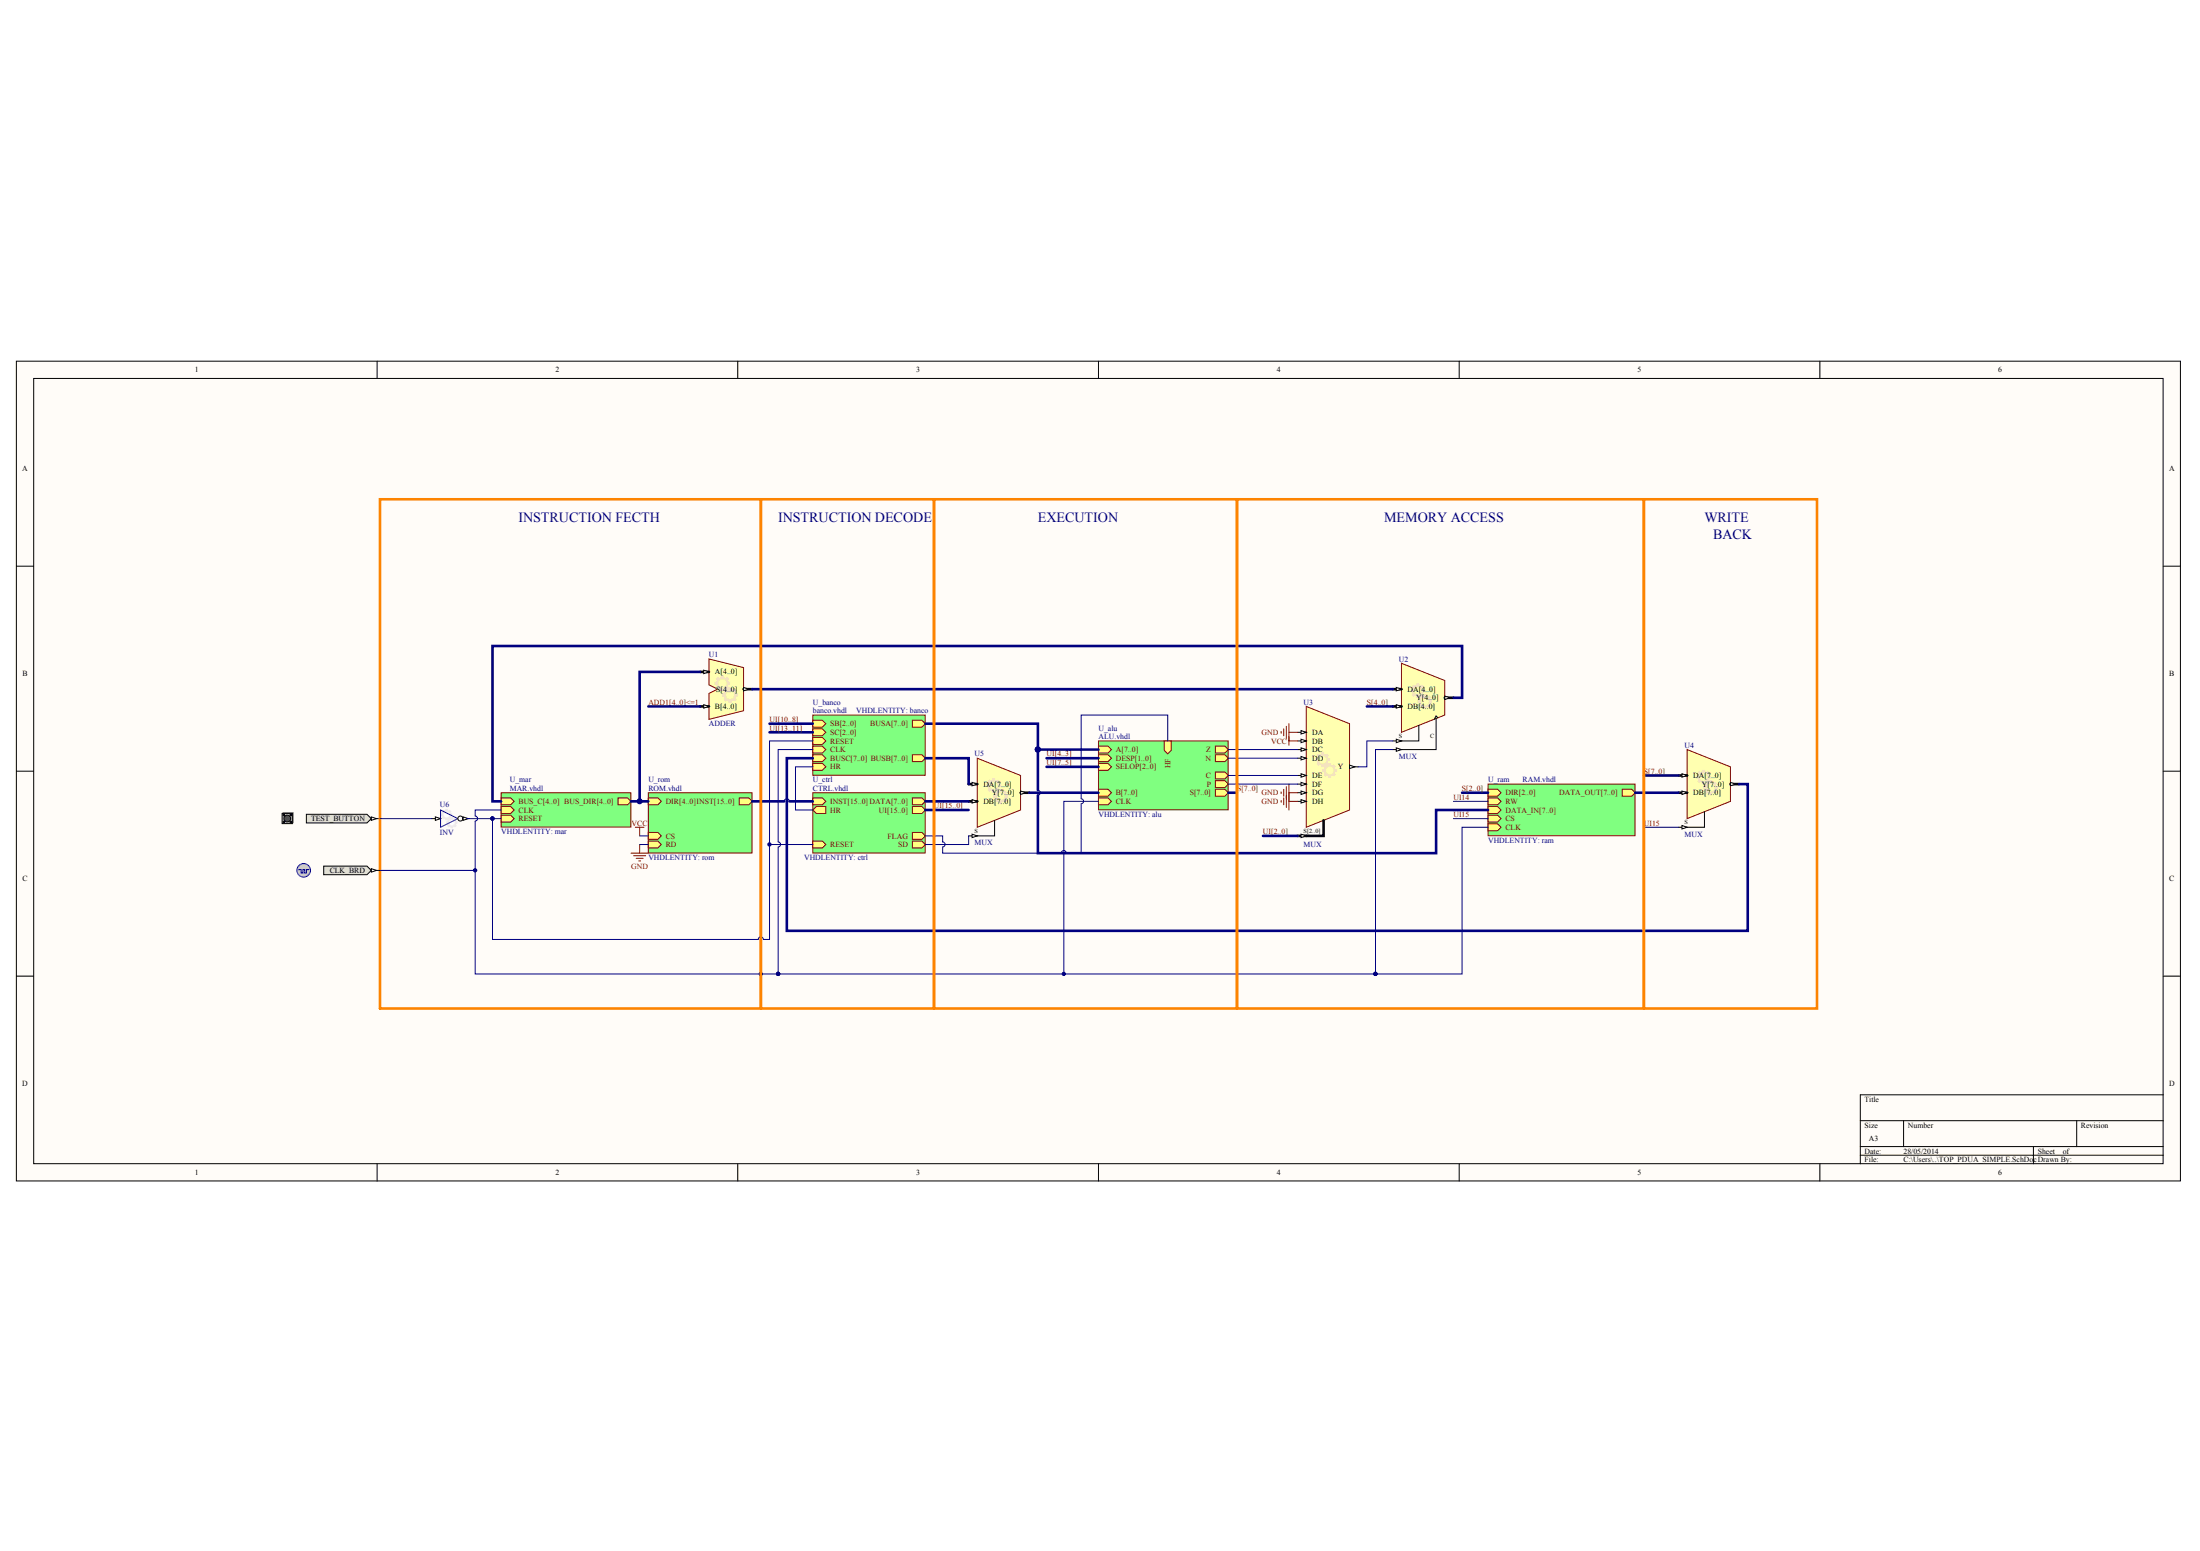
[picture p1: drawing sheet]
<svg xmlns="http://www.w3.org/2000/svg" width="287mm" height="202mm" viewBox="0 0 287 202" stroke-linecap="round" stroke-linejoin="round" font-family="sans-serif">
<g fill="#fffcf8" stroke="#000" stroke-width=".13">
<path d="M2.1 47.1h282.2v106.8h-282.2z"/>
<path d="M4.4 49.3h277.6v102.4h-277.6z"/>
</g>
<g fill="none" stroke="#000" stroke-width=".13">
<path d="M49.2 47.1v2.2M96.2 47.1v2.2M143.2 47.1v2.2M190.2 47.1v2.2M237.3 47.1v2.2M2.1 73.8h2.3M282 73.8h2.3M2.1 100.5h2.3M282 100.5h2.3M2.1 127.2h2.3M282 127.2h2.3M49.2 151.7v2.2"/>
<path d="M96.2 151.7v2.2M143.2 151.7v2.2M190.2 151.7v2.2M237.3 151.7v2.2M242.5 146.1h39.5M242.5 149.4h39.5M242.5 150.6h39.5M248.2 146.1v3.3M265.1 149.4v2.3M270.7 146.1v3.3M282 142.7h-39.5v9"/>
</g>
<path d="M84.5 103.3h13.5v7.9h-13.5z" fill="#80ff80" stroke="#800000" stroke-width=".13"/>
<g fill="#ffff80" stroke="#800000" stroke-width=".13">
<path d="M84.5 108.5h1.3l.4 .4-.4 .5h-1.3z" fill-rule="evenodd"/>
<path d="M84.5 104h1.3l.4 .4-.4 .5h-1.3z" fill-rule="evenodd"/>
<path d="M84.5 109.6h1.3l.4 .5-.4 .4h-1.3z" fill-rule="evenodd"/>
<path d="M96.4 104h1.2l.5 .4-.5 .5h-1.2z" fill-rule="evenodd"/>
</g>
<path d="M65.3 103.3h16.9v4.5h-16.9z" fill="#80ff80" stroke="#800000" stroke-width=".13"/>
<g fill="#ffff80" stroke="#800000" stroke-width=".13">
<path d="M65.3 104h1.3l.4 .4-.4 .5h-1.3z" fill-rule="evenodd"/>
<path d="M80.6 104h1.2l.5 .4-.5 .5h-1.2z" fill-rule="evenodd"/>
<path d="M65.3 105.1h1.3l.4 .5-.4 .4h-1.3z" fill-rule="evenodd"/>
<path d="M65.3 106.2h1.3l.4 .5-.4 .4h-1.3z" fill-rule="evenodd"/>
</g>
<path d="M92.4 85.9l4.5 1.1v5.6l-4.5 1.2v-3.4l1.1-.6-1.1-.5z" fill-rule="evenodd" fill="#ffffb0" stroke="#800000" stroke-width=".13"/>
<g fill="#ebeabb" stroke="#ebeabb" stroke-width=".13">
<path d="M93.4 88.5l.1-.1a.18 .18 0 0 1 .1-.1 .18 .18 0 0 1 .2 .1l.2-.1v-.2h.3a.25 .25 0 0 0 .2 .3 .25 .25 0 0 0 .3-.1l.1 .1a.16 .16 0 0 1 .1 .1 .16 .16 0 0 1-.2 .2l.1 .2h.3v.3a.25 .25 0 0 0-.3 .1 .25 .25 0 0 0 .1 .3l-.1 .1a.19 .19 0 0 1-.2 .1 .19 .19 0 0 1-.2-.1l-.1 .1-.1 .2h-.3a.27 .27 0 0 0-.1-.3 .27 .27 0 0 0-.3 .1h-.1a.19 .19 0 0 1-.1-.2 .19 .19 0 0 1 .1-.2l-.1-.2h-.2v-.3a.24 .24 0 0 0 .3-.1 .24 .24 0 0 0-.1-.3z" fill-rule="evenodd"/>
<path d="M94.4 90l.1-.1a.19 .19 0 0 1 .1-.1 .19 .19 0 0 1 .2 .1l.2-.1v-.2h.3a.27 .27 0 0 0 .2 .3 .27 .27 0 0 0 .3-.1l.1 .1a.19 .19 0 0 1 .1 .1 .19 .19 0 0 1-.2 .2l.1 .2h.3v.3a.24 .24 0 0 0-.3 .2 .24 .24 0 0 0 .1 .3h-.1a.18 .18 0 0 1-.2 .1 .18 .18 0 0 1-.2-.1l-.1 .1-.1 .3h-.3a.25 .25 0 0 0-.1-.3 .25 .25 0 0 0-.3 .1l-.1-.1a.16 .16 0 0 1-.1-.2 .16 .16 0 0 1 .1-.1l-.1-.2-.2-.1v-.3a.25 .25 0 0 0 .3-.1 .25 .25 0 0 0-.1-.3z" fill-rule="evenodd"/>
</g>
<g fill="#f5f4b6" stroke="#f5f4b6" stroke-width=".13">
<circle cx="94.2" cy="89.1" r=".53"/>
<circle cx="95.2" cy="90.6" r=".53"/>
</g>
<g fill="#ffffb0" stroke="#ffffb0" stroke-width=".13">
<circle cx="94.2" cy="89.1" r=".37"/>
<circle cx="95.2" cy="90.6" r=".38"/>
</g>
<path d="M91.3 87.6h1.1" fill="none" stroke="#000" stroke-width=".34"/>
<path d="M91.7 87.3l.7 .3-.7 .2z" fill="#fffcf8" stroke="#000" stroke-width=".13"/>
<path d="M91.3 92.1h1.1" fill="none" stroke="#000" stroke-width=".34"/>
<path d="M91.7 91.8l.7 .3-.7 .2z" fill="#fffcf8" stroke="#000" stroke-width=".13"/>
<path d="M96.9 89.8h1.2" fill="none" stroke="#000" stroke-width=".34"/>
<path d="M96.9 89.6l.7 .2-.7 .2z" fill="#fffcf8" stroke="#000" stroke-width=".13"/>
<path d="M84.5 92.1h6.8" fill="none" stroke="#000080" stroke-width=".34"/>
<path d="M39.9 106.1h7.9l.6 .6-.6 .6h-7.9z" fill-rule="evenodd" fill="#d8d8d8" stroke="#000" stroke-width=".13"/>
<path d="M48.4 106.7h1.1" fill="none" stroke="#000" stroke-width=".13"/>
<path d="M48.4 106.5l.7 .2-.7 .2z" fill="#fffcf8" stroke="#000" stroke-width=".13"/>
<path d="M36.9 105.9h1.3v1.3h-1.3z" fill="#808080" stroke="#808080" stroke-width=".13"/>
<path d="M36.8 106h1.3v1.3h-1.3z" fill="#c0c0c0" stroke="#000" stroke-width=".13"/>
<circle cx="37" cy="106.2" r=".1" fill="#323543" stroke="#000" stroke-width=".13"/>
<circle cx="37.4" cy="106.7" r=".44" fill="#4d4d5c" stroke="#000" stroke-width=".13"/>
<g fill="#323543" stroke="#000" stroke-width=".13">
<circle cx="37" cy="107.1" r=".1"/>
<circle cx="37.9" cy="107.1" r=".1"/>
<circle cx="37.9" cy="106.2" r=".1"/>
</g>
<path d="M49.5 65.1h49.7v66.3h-49.7z" fill="none" stroke="#fd8300" stroke-width=".34"/>
<path d="M106 103.3h14.6v7.9h-14.6z" fill="#80ff80" stroke="#800000" stroke-width=".13"/>
<g fill="#ffff80" stroke="#800000" stroke-width=".13">
<path d="M118.9 104h1.3l.4 .4-.4 .5h-1.3z" fill-rule="evenodd"/>
<path d="M106 104h1.2l.5 .4-.5 .5h-1.2z" fill-rule="evenodd"/>
<path d="M106 109.6h1.2l.5 .5-.5 .4h-1.2z" fill-rule="evenodd"/>
<path d="M118.9 105.1h1.3l.4 .5-.4 .4h-1.3z" fill-rule="evenodd"/>
<path d="M118.9 109.6h1.3l.4 .5-.4 .4h-1.3z" fill-rule="evenodd"/>
<path d="M106 105.6l.4-.5h1.3v.9h-1.3z" fill-rule="evenodd"/>
<path d="M118.9 108.5h1.3l.4 .4-.4 .5h-1.3z" fill-rule="evenodd"/>
</g>
<path d="M106 93.2h14.6v7.8h-14.6z" fill="#80ff80" stroke="#800000" stroke-width=".13"/>
<g fill="#ffff80" stroke="#800000" stroke-width=".13">
<path d="M118.9 93.9h1.3l.4 .4-.4 .5h-1.3z" fill-rule="evenodd"/>
<path d="M118.9 98.4h1.3l.4 .4-.4 .5h-1.3z" fill-rule="evenodd"/>
<path d="M106 98.4h1.2l.5 .4-.5 .5h-1.2z" fill-rule="evenodd"/>
<path d="M106 99.5h1.2l.5 .4-.5 .5h-1.2z" fill-rule="evenodd"/>
<path d="M106 93.9h1.2l.5 .4-.5 .5h-1.2z" fill-rule="evenodd"/>
<path d="M106 95h1.2l.5 .4-.5 .5h-1.2z" fill-rule="evenodd"/>
<path d="M106 96.1h1.2l.5 .5-.5 .4h-1.2z" fill-rule="evenodd"/>
<path d="M106 97.2h1.2l.5 .5-.5 .4h-1.2z" fill-rule="evenodd"/>
</g>
<path d="M143.2 96.6h16.9v8.9h-16.9z" fill="#80ff80" stroke="#800000" stroke-width=".13"/>
<g fill="#ffff80" stroke="#800000" stroke-width=".13">
<path d="M143.2 97.2h1.2l.5 .5-.5 .4h-1.2z" fill-rule="evenodd"/>
<path d="M143.2 102.9h1.2l.5 .4-.5 .5h-1.2z" fill-rule="evenodd"/>
<path d="M158.4 100.6h1.3l.4 .5-.4 .4h-1.3z" fill-rule="evenodd"/>
<path d="M143.2 98.4h1.2l.5 .4-.5 .5h-1.2z" fill-rule="evenodd"/>
<path d="M151.8 96.6h.9v1.2l-.5 .5-.4-.5z" fill-rule="evenodd"/>
<path d="M158.4 98.4h1.3l.4 .4-.4 .5h-1.3z" fill-rule="evenodd"/>
<path d="M158.4 101.7h1.3l.4 .5-.4 .4h-1.3z" fill-rule="evenodd"/>
<path d="M158.4 102.9h1.3l.4 .4-.4 .5h-1.3z" fill-rule="evenodd"/>
<path d="M143.2 99.5h1.2l.5 .4-.5 .5h-1.2z" fill-rule="evenodd"/>
<path d="M158.4 97.2h1.3l.4 .5-.4 .4h-1.3z" fill-rule="evenodd"/>
<path d="M143.2 104h1.2l.5 .4-.5 .5h-1.2z" fill-rule="evenodd"/>
</g>
<path d="M127.4 98.8l5.6 2.3v4.5l-5.6 2.2z" fill-rule="evenodd" fill="#ffffb0" stroke="#800000" stroke-width=".13"/>
<g fill="#ebeabb" stroke="#ebeabb" stroke-width=".13">
<path d="M128.8 101.8h.1a.17 .17 0 0 1 .1-.1 .17 .17 0 0 1 .2 .1l.2-.1v-.2h.3a.25 .25 0 0 0 .1 .3 .25 .25 0 0 0 .3-.1l.2 .1a.25 .25 0 0 0-.1 .3 .25 .25 0 0 0 .3 .1v.3a.23 .23 0 0 0-.3 .2 .23 .23 0 0 0 .1 .2l-.1 .1a.17 .17 0 0 1-.2 .1 .17 .17 0 0 1-.1-.1l-.2 .1v.2h-.3a.25 .25 0 0 0-.1-.3 .25 .25 0 0 0-.3 .1l-.2-.1a.25 .25 0 0 0 .1-.3 .25 .25 0 0 0-.3-.2v-.2a.22 .22 0 0 0 .3-.2 .22 .22 0 0 0-.1-.3z" fill-rule="evenodd"/>
<path d="M129.7 103.2h.1a.17 .17 0 0 1 .2-.1 .17 .17 0 0 1 .1 .1l.2-.1v-.2h.3a.25 .25 0 0 0 .1 .3 .25 .25 0 0 0 .3-.1l.2 .1a.25 .25 0 0 0-.1 .3 .25 .25 0 0 0 .3 .2v.2a.22 .22 0 0 0-.3 .2 .22 .22 0 0 0 .1 .2l-.1 .1a.17 .17 0 0 1-.1 .1 .17 .17 0 0 1-.2-.1l-.2 .1v.2h-.3a.25 .25 0 0 0-.1-.3 .25 .25 0 0 0-.3 .1l-.1-.1a.25 .25 0 0 0 0-.3 .25 .25 0 0 0-.2-.2v-.2a.23 .23 0 0 0 .2-.2 .23 .23 0 0 0-.1-.3z" fill-rule="evenodd"/>
</g>
<g fill="#f5f4b6" stroke="#f5f4b6" stroke-width=".13">
<circle cx="129.5" cy="102.4" r=".5"/>
<circle cx="130.5" cy="103.8" r=".49"/>
</g>
<g fill="#ffffb0" stroke="#ffffb0" stroke-width=".13">
<circle cx="129.5" cy="102.4" r=".35"/>
<circle cx="130.5" cy="103.8" r=".35"/>
</g>
<path d="M126.3 102.2h1.1" fill="none" stroke="#000" stroke-width=".34"/>
<path d="M126.7 102l.7 .2-.7 .2z" fill="#fffcf8" stroke="#000" stroke-width=".13"/>
<path d="M126.3 104.4h1.1" fill="none" stroke="#000" stroke-width=".34"/>
<path d="M126.7 104.2l.7 .2-.7 .3z" fill="#fffcf8" stroke="#000" stroke-width=".13"/>
<path d="M133 103.3h1.2" fill="none" stroke="#000" stroke-width=".34"/>
<path d="M133 103.1l.7 .2-.7 .2z" fill="#fffcf8" stroke="#000" stroke-width=".13"/>
<path d="M129.7 106.9v2h-3.4" fill="none" stroke="#000" stroke-width=".13"/>
<path d="M126.7 108.7l.7 .2-.7 .3z" fill="#fffcf8" stroke="#000" stroke-width=".13"/>
<path d="M170.3 92.1l5.6 2.2v11.3l-5.6 2.2z" fill-rule="evenodd" fill="#ffffb0" stroke="#800000" stroke-width=".13"/>
<g fill="#ebeabb" stroke="#ebeabb" stroke-width=".13">
<path d="M171.7 98.5l.1-.1a.17 .17 0 0 1 .1-.1 .17 .17 0 0 1 .2 .1l.2-.1v-.2h.3a.25 .25 0 0 0 .1 .3 .25 .25 0 0 0 .3-.1l.1 .1a.25 .25 0 0 0 0 .3 .25 .25 0 0 0 .2 .2v.2a.23 .23 0 0 0-.2 .2 .23 .23 0 0 0 .1 .3h-.1a.17 .17 0 0 1-.2 .1 .17 .17 0 0 1-.1-.1l-.2 .1v.2h-.3a.25 .25 0 0 0-.2-.2 .25 .25 0 0 0-.3 0l-.1-.1a.25 .25 0 0 0 .1-.3 .25 .25 0 0 0-.3-.1v-.3a.22 .22 0 0 0 .3-.2 .22 .22 0 0 0-.1-.2z" fill-rule="evenodd"/>
<path d="M172.6 99.9l.1-.1a.17 .17 0 0 1 .2-.1 .17 .17 0 0 1 .1 .1l.2-.1v-.2h.3a.25 .25 0 0 0 .1 .3 .25 .25 0 0 0 .3-.1l.2 .1a.25 .25 0 0 0-.1 .3 .25 .25 0 0 0 .3 .2v.2a.22 .22 0 0 0-.3 .2 .22 .22 0 0 0 .1 .3h-.1a.17 .17 0 0 1-.2 .1 .17 .17 0 0 1-.1-.1l-.2 .1v.2h-.3a.25 .25 0 0 0-.1-.2 .25 .25 0 0 0-.3 0l-.2-.1a.25 .25 0 0 0 .1-.3 .25 .25 0 0 0-.3-.1v-.3a.23 .23 0 0 0 .3-.1 .23 .23 0 0 0-.1-.3z" fill-rule="evenodd"/>
</g>
<g fill="#f5f4b6" stroke="#f5f4b6" stroke-width=".13">
<circle cx="172.4" cy="99" r=".5"/>
<circle cx="173.4" cy="100.4" r=".49"/>
</g>
<g fill="#ffffb0" stroke="#ffffb0" stroke-width=".13">
<circle cx="172.4" cy="99" r=".35"/>
<circle cx="173.4" cy="100.4" r=".35"/>
</g>
<path d="M169.2 95.4h1.1" fill="none" stroke="#000" stroke-width=".13"/>
<path d="M169.6 95.2l.7 .2-.7 .3z" fill="#fffcf8" stroke="#000" stroke-width=".13"/>
<path d="M169.2 96.6h1.1" fill="none" stroke="#000" stroke-width=".13"/>
<path d="M169.6 96.3l.7 .3-.7 .2z" fill="#fffcf8" stroke="#000" stroke-width=".13"/>
<path d="M169.2 97.7h1.1" fill="none" stroke="#000" stroke-width=".13"/>
<path d="M169.6 97.5l.7 .2-.7 .2z" fill="#fffcf8" stroke="#000" stroke-width=".13"/>
<path d="M169.2 98.8h1.1" fill="none" stroke="#000" stroke-width=".13"/>
<path d="M169.6 98.6l.7 .2-.7 .2z" fill="#fffcf8" stroke="#000" stroke-width=".13"/>
<path d="M169.2 101.1h1.1" fill="none" stroke="#000" stroke-width=".13"/>
<path d="M169.6 100.8l.7 .3-.7 .2z" fill="#fffcf8" stroke="#000" stroke-width=".13"/>
<path d="M169.2 102.2h1.1" fill="none" stroke="#000" stroke-width=".13"/>
<path d="M169.6 102l.7 .2-.7 .2z" fill="#fffcf8" stroke="#000" stroke-width=".13"/>
<path d="M169.2 103.3h1.1" fill="none" stroke="#000" stroke-width=".13"/>
<path d="M169.6 103.1l.7 .2-.7 .2z" fill="#fffcf8" stroke="#000" stroke-width=".13"/>
<path d="M169.2 104.4h1.1" fill="none" stroke="#000" stroke-width=".13"/>
<path d="M169.6 104.2l.7 .2-.7 .3z" fill="#fffcf8" stroke="#000" stroke-width=".13"/>
<path d="M175.9 99.9h1.2" fill="none" stroke="#000" stroke-width=".13"/>
<path d="M175.9 99.7l.7 .2-.7 .3z" fill="#fffcf8" stroke="#000" stroke-width=".13"/>
<path d="M172.5 106.9v2h-3.3" fill="none" stroke="#000" stroke-width=".34"/>
<path d="M169.6 108.7l.7 .2-.7 .3z" fill="#fffcf8" stroke="#000" stroke-width=".13"/>
<g fill="none" stroke="#800000" stroke-width=".13">
<path d="M167 95.3v.3M167.4 95v.9M167.7 94.7v1.5M168 94.3v2.8M168 95.4h1.2M168 96.6h1.2M167 103.2v.2M167 104.3v.3M167.4 102.9v.9M167.4 104v.9M167.7 102.5v2.7M168 102.2v3.4"/>
<path d="M168 103.3h1.2M168 104.4h1.2"/>
</g>
<path d="M182.7 86.4l5.6 2.3v4.5l-5.6 2.2z" fill-rule="evenodd" fill="#ffffb0" stroke="#800000" stroke-width=".13"/>
<g fill="#ebeabb" stroke="#ebeabb" stroke-width=".13">
<path d="M184.1 89.5l.1-.1a.17 .17 0 0 1 .1-.1 .17 .17 0 0 1 .2 .1l.2-.1v-.2h.3a.25 .25 0 0 0 .1 .3 .25 .25 0 0 0 .3-.1l.2 .1a.25 .25 0 0 0-.1 .3 .25 .25 0 0 0 .3 .2v.2a.23 .23 0 0 0-.3 .2 .23 .23 0 0 0 .1 .3h-.1a.17 .17 0 0 1-.2 .1 .17 .17 0 0 1-.1-.1l-.2 .1v.2h-.3a.25 .25 0 0 0-.1-.2 .25 .25 0 0 0-.3 0l-.2-.1a.25 .25 0 0 0 .1-.3 .25 .25 0 0 0-.3-.1v-.3a.22 .22 0 0 0 .3-.2 .22 .22 0 0 0-.1-.2z" fill-rule="evenodd"/>
<path d="M185 90.9l.1-.1a.17 .17 0 0 1 .2-.1 .17 .17 0 0 1 .1 .1l.2-.1v-.2h.3a.25 .25 0 0 0 .1 .3 .25 .25 0 0 0 .3-.1l.2 .1a.25 .25 0 0 0-.1 .3 .25 .25 0 0 0 .3 .2v.3a.22 .22 0 0 0-.3 .1 .22 .22 0 0 0 .1 .3h-.1a.17 .17 0 0 1-.1 .1 .17 .17 0 0 1-.2-.1l-.2 .1v.2h-.3a.25 .25 0 0 0-.1-.2 .25 .25 0 0 0-.3 0l-.1-.1a.25 .25 0 0 0 0-.3 .25 .25 0 0 0-.2-.1v-.3a.23 .23 0 0 0 .2-.1 .23 .23 0 0 0-.1-.3z" fill-rule="evenodd"/>
</g>
<g fill="#f5f4b6" stroke="#f5f4b6" stroke-width=".13">
<circle cx="184.8" cy="90" r=".5"/>
<circle cx="185.8" cy="91.4" r=".49"/>
</g>
<g fill="#ffffb0" stroke="#ffffb0" stroke-width=".13">
<circle cx="184.8" cy="90" r=".35"/>
<circle cx="185.8" cy="91.4" r=".35"/>
</g>
<path d="M181.6 89.8h1.1" fill="none" stroke="#000" stroke-width=".34"/>
<path d="M182 89.6l.7 .2-.7 .2z" fill="#fffcf8" stroke="#000" stroke-width=".13"/>
<path d="M181.6 92.1h1.1" fill="none" stroke="#000" stroke-width=".34"/>
<path d="M182 91.8l.7 .3-.7 .2z" fill="#fffcf8" stroke="#000" stroke-width=".13"/>
<path d="M188.3 90.9h1.2" fill="none" stroke="#000" stroke-width=".34"/>
<path d="M188.3 90.7l.7 .2-.7 .3z" fill="#fffcf8" stroke="#000" stroke-width=".13"/>
<path d="M185 94.5v2.1h-3.4" fill="none" stroke="#000" stroke-width=".13"/>
<path d="M182 96.3l.7 .3-.7 .2z" fill="#fffcf8" stroke="#000" stroke-width=".13"/>
<path d="M187.2 93.6v4.1h-5.6" fill="none" stroke="#000" stroke-width=".13"/>
<path d="M182 97.5l.7 .2-.7 .2z" fill="#fffcf8" stroke="#000" stroke-width=".13"/>
<path d="M187.4 93.6l-.2-.3-.2 .4" fill="none" stroke="#000" stroke-width=".13"/>
<path d="M194 102.2h19.2v6.7h-19.2z" fill="#80ff80" stroke="#800000" stroke-width=".13"/>
<g fill="#ffff80" stroke="#800000" stroke-width=".13">
<path d="M194 106.2h1.2l.5 .5-.5 .4h-1.2z" fill-rule="evenodd"/>
<path d="M194 105.1h1.2l.5 .5-.5 .4h-1.2z" fill-rule="evenodd"/>
<path d="M211.5 102.9h1.2l.5 .4-.5 .5h-1.2z" fill-rule="evenodd"/>
<path d="M194 102.9h1.2l.5 .4-.5 .5h-1.2z" fill-rule="evenodd"/>
<path d="M194 104h1.2l.5 .4-.5 .5h-1.2z" fill-rule="evenodd"/>
<path d="M194 107.4h1.2l.5 .4-.5 .5h-1.2z" fill-rule="evenodd"/>
</g>
<path d="M190.6 103.3h3.4" fill="none" stroke="#000080" stroke-width=".34"/>
<path d="M219.9 97.7l5.7 2.2v4.5l-5.7 2.3z" fill-rule="evenodd" fill="#ffffb0" stroke="#800000" stroke-width=".13"/>
<g fill="#ebeabb" stroke="#ebeabb" stroke-width=".13">
<path d="M221.3 100.7l.1-.1a.17 .17 0 0 1 .2-.1 .17 .17 0 0 1 .1 .2l.2-.1v-.2h.3a.25 .25 0 0 0 .2 .2 .25 .25 0 0 0 .3-.1l.1 .2a.25 .25 0 0 0-.1 .3 .25 .25 0 0 0 .3 .1v.3a.23 .23 0 0 0-.3 .1 .23 .23 0 0 0 .1 .3l-.1 .1a.17 .17 0 0 1-.1 .1 .17 .17 0 0 1-.2-.1h-.2v.3h-.2a.25 .25 0 0 0-.2-.3 .25 .25 0 0 0-.3 .1l-.1-.2a.25 .25 0 0 0 0-.2 .25 .25 0 0 0-.2-.2v-.3a.22 .22 0 0 0 .2-.1 .22 .22 0 0 0-.1-.3z" fill-rule="evenodd"/>
<path d="M222.3 102.1l.1-.1a.17 .17 0 0 1 .1-.1 .17 .17 0 0 1 .2 .2l.2-.1v-.2h.2a.25 .25 0 0 0 .2 .2 .25 .25 0 0 0 .3 0l.1 .1a.25 .25 0 0 0-.1 .3 .25 .25 0 0 0 .3 .1v.3a.22 .22 0 0 0-.3 .1 .22 .22 0 0 0 .2 .3l-.1 .1a.17 .17 0 0 1-.2 .1 .17 .17 0 0 1-.2-.1l-.1 .1-.1 .2h-.2a.25 .25 0 0 0-.2-.3 .25 .25 0 0 0-.3 .1l-.1-.2a.25 .25 0 0 0 .1-.2 .25 .25 0 0 0-.3-.2v-.3a.23 .23 0 0 0 .3-.1 .23 .23 0 0 0-.1-.3z" fill-rule="evenodd"/>
</g>
<g fill="#f5f4b6" stroke="#f5f4b6" stroke-width=".13">
<circle cx="222.1" cy="101.3" r=".5"/>
<circle cx="223" cy="102.7" r=".49"/>
</g>
<g fill="#ffffb0" stroke="#ffffb0" stroke-width=".13">
<circle cx="222.1" cy="101.3" r=".35"/>
<circle cx="223" cy="102.7" r=".35"/>
</g>
<path d="M218.8 101.1h1.1" fill="none" stroke="#000" stroke-width=".34"/>
<path d="M219.3 100.8l.6 .3-.6 .2z" fill="#fffcf8" stroke="#000" stroke-width=".13"/>
<path d="M218.8 103.3h1.1" fill="none" stroke="#000" stroke-width=".34"/>
<path d="M219.3 103.1l.6 .2-.6 .2z" fill="#fffcf8" stroke="#000" stroke-width=".13"/>
<path d="M225.6 102.2h1.1" fill="none" stroke="#000" stroke-width=".34"/>
<path d="M225.6 102l.7 .2-.7 .2z" fill="#fffcf8" stroke="#000" stroke-width=".13"/>
<path d="M222.2 105.8v2h-3.4" fill="none" stroke="#000" stroke-width=".13"/>
<path d="M219.3 107.6l.6 .2-.6 .2z" fill="#fffcf8" stroke="#000" stroke-width=".13"/>
<path d="M160.1 97.7h9.1M160.1 98.8h9.1M83.4 110.1h1.1M83.4 108.9h1.1M99.2 106.7v20.2M100.3 110.1h5.7M102.9 104.4a.33 .33 0 0 0-.3-.3 .33 .33 0 0 0-.4 .3M160.1 101.1h9.1M160.1 102.2h9.1M189.5 104.4h4.5M189.5 106.7h4.5M214.3 107.8h4.5" fill="none" stroke="#000080" stroke-width=".13"/>
<g fill="none" stroke="#000080" stroke-width=".34">
<path d="M100.3 94.3h5.7M100.3 95.4h5.7M106 98.8h-3.4v22.5h125.2v-19.1h-1.1M120.6 98.8h5.7v3.4M136.4 99.9h6.8M136.4 98.8h6.8M98.1 104.4h4.1M102.9 104.4h3.1M120.6 105.6h5.7M120.6 104.4h5.7M164.6 108.9h4.6M213.2 103.3h5.6"/>
<path d="M214.3 101.1h4.5"/>
</g>
<g fill="#000080" stroke="#000080" stroke-width=".13">
<circle cx="99.2" cy="126.9" r=".21"/>
<circle cx="100.3" cy="110.1" r=".21"/>
</g>
<path d="M82.3 111.2h2.2M82.6 111.5h1.6M82.8 107.8h1.2M82.9 111.9h.9M83.3 112.2h.2M83.4 107.8v1.1M83.4 110.1v1.1" fill="none" stroke="#800000" stroke-width=".13"/>
<g fill="#ebebeb" stroke="#ebebeb" stroke-width=".13">
<path d="M57.7 105.8l.1-.2a.18 .18 0 0 0 .2 .1 .18 .18 0 0 0 .1-.2h.2a.21 .21 0 0 0 .1 .2 .21 .21 0 0 0 .3 0l.1 .1a.17 .17 0 0 0-.1 .2 .17 .17 0 0 0 .2 .1v.2a.2 .2 0 0 0-.2 .1 .2 .2 0 0 0 0 .2l-.1 .1a.17 .17 0 0 0-.2-.1 .17 .17 0 0 0-.1 .2h-.2a.18 .18 0 0 0-.1-.2 .18 .18 0 0 0-.2 .1l-.1-.1a.19 .19 0 0 0 0-.2 .19 .19 0 0 0-.2-.1v-.2a.17 .17 0 0 0 .2-.1 .17 .17 0 0 0 0-.2z" fill-rule="evenodd"/>
<path d="M58.4 106.8l.1-.1a.17 .17 0 0 0 .2 0 .17 .17 0 0 0 .1-.2h.2a.18 .18 0 0 0 .1 .2 .18 .18 0 0 0 .2 0l.1 .1a.19 .19 0 0 0 0 .2 .19 .19 0 0 0 .2 .1v.2a.21 .21 0 0 0-.2 .1 .21 .21 0 0 0 0 .3h-.1a.18 .18 0 0 0-.2 0 .18 .18 0 0 0-.1 .2h-.2a.21 .21 0 0 0-.1-.2 .21 .21 0 0 0-.2 0l-.1-.1a.17 .17 0 0 0 0-.2 .17 .17 0 0 0-.2-.1v-.2a.17 .17 0 0 0 .2-.1 .17 .17 0 0 0 0-.2z" fill-rule="evenodd"/>
</g>
<g fill="#f5f5f5" stroke="#f5f5f5" stroke-width=".13">
<circle cx="58.2" cy="106.2" r=".37"/>
<circle cx="58.9" cy="107.2" r=".37"/>
</g>
<g fill="#fff" stroke="#fff" stroke-width=".13">
<circle cx="58.2" cy="106.2" r=".26"/>
<circle cx="58.9" cy="107.2" r=".26"/>
</g>
<path d="M56.3 106.7h1.1" fill="none" stroke="#000" stroke-width=".13"/>
<path d="M56.8 106.5l.6 .2-.6 .2z" fill="#fffcf8" stroke="#000" stroke-width=".13"/>
<path d="M57.4 105.6l2.3 1.1-2.3 1.1z" fill="none" stroke="#00f" stroke-width=".13"/>
<path d="M59.7 106.7h1.1" fill="none" stroke="#000" stroke-width=".13"/>
<circle cx="60" cy="106.7" r=".33" fill="#fffcf8" stroke="#000" stroke-width=".13"/>
<path d="M60.4 106.5l.6 .2-.6 .2z" fill="#fffcf8" stroke="#000" stroke-width=".13"/>
<path d="M49.5 106.7h6.8M60.8 106.7h4.5" fill="none" stroke="#000080" stroke-width=".13"/>
<circle cx="64.2" cy="106.7" r=".21" fill="#000080" stroke="#000080" stroke-width=".13"/>
<path d="M42.2 112.9h5.6l.6 .5-.6 .6h-5.6z" fill-rule="evenodd" fill="#d8d8d8" stroke="#000" stroke-width=".13"/>
<path d="M48.4 113.4h1.1" fill="none" stroke="#000" stroke-width=".13"/>
<path d="M48.4 113.2l.7 .2-.7 .3z" fill="#fffcf8" stroke="#000" stroke-width=".13"/>
<circle cx="39.6" cy="113.4" r=".89" fill="#c0c0c0" stroke="#00f" stroke-width=".13"/>
<path d="M38.9 113.3h.4v.5h.2v-.5h.2v.5h.2v-.5h.4" fill="none" stroke="#00f" stroke-width=".13"/>
<path d="M91.3 87.6h-7.9v16.8M98.1 89.8h83.5M120.6 94.3h14.7v3.4M135.3 97.7h7.9M135.3 97.7v5.3M178.2 92.1h3.4M189.5 90.9h1.1v-6.7h-126.4v20.2h1.1M82.3 104.4h2.2M134.2 103.3h9M135.3 103.7v7.5h51.9v-5.6h6.8M160.1 103.3h1.2" fill="none" stroke="#000080" stroke-width=".34"/>
<g fill="#000080" stroke="#000080" stroke-width=".13">
<circle cx="83.4" cy="104.4" r=".33"/>
<circle cx="138.7" cy="126.9" r=".21"/>
<circle cx="101.4" cy="126.9" r=".21"/>
<circle cx="135.3" cy="97.7" r=".33"/>
<circle cx="179.3" cy="126.9" r=".21"/>
<circle cx="64.2" cy="106.7" r=".21"/>
<circle cx="61.9" cy="113.4" r=".21"/>
</g>
<g fill="none" stroke="#000080" stroke-width=".13">
<path d="M106 97.7h-4.6v12a.33 .33 0 0 1 .4 .4 .33 .33 0 0 1-.4 .3v16.5M106 99.9h-2.3v5.7h2.3M106 96.6h-5.7v25.8h-.8M152.2 96.6v-3.4h-11.3v10.9a.33 .33 0 0 1 .4 .3 .33 .33 0 0 1-.4 .4M181.6 96.6h-3.4v3.3h-1.1M181.6 97.7h-2.3v29.2M49.5 113.4h12.4M61.9 107v19.9h39.5M64.2 106.7v15.7h34.7a.33 .33 0 0 1 .3-.3 .33 .33 0 0 1 .3 .3M65.3 105.6h-3.4v.8a.33 .33 0 0 1 .4 .3 .33 .33 0 0 1-.4 .3M120.6 108.9h2.3v.8a.33 .33 0 0 1 .3 .4 .33 .33 0 0 1-.3 .3v.8h15.5a.33 .33 0 0 1 .3-.3 .33 .33 0 0 1 .3 .3M126.3 108.9v1.2h-5.7"/>
<path d="M135.3 103a.33 .33 0 0 1 .3 .3 .33 .33 0 0 1-.3 .3M140.9 104.8v6.4h-1.9M143.2 104.4h-4.5v22.5M194 107.8h-3.4v19.1h-11.3M101.4 126.9h77.9"/>
</g>
<path d="M99.2 65.1h22.6v66.3h-22.6zM121.8 65.1h39.5v66.3h-39.5zM161.3 65.1h53v66.3h-53zM214.3 65.1h22.6v66.3h-22.6z" fill="none" stroke="#fd8300" stroke-width=".34"/>
<g font-size="1.8" fill="#000080">
<text x="67.6" y="68">INSTRUCTION FECTH</text>
<text x="101.4" y="68">INSTRUCTION DECODE</text>
<text x="135.3" y="68">EXECUTION</text>
<text x="180.5" y="68">MEMORY ACCESS</text>
<text x="222.2" y="68">WRITE</text>
<text x="223.3" y="70.3">BACK</text>
</g>
<g font-size="1">
<text x="25.4" y="48.5">1</text>
<text x="72.4" y="48.5">2</text>
<text x="119.4" y="48.5">3</text>
<text x="166.5" y="48.5">4</text>
<text x="213.5" y="48.5">5</text>
<text x="260.5" y="48.5">6</text>
<text x="2.9" y="61.3">A</text>
<text x="282.8" y="61.3">A</text>
<text x="2.9" y="88.1">B</text>
<text x="93.2" y="87.9">A[4..0]</text>
<text x="282.8" y="88.1">B</text>
<text x="93.2" y="92.4">B[4..0]</text>
<text x="93.4" y="90.2">S[4..0]</text>
<text x="171.1" y="95.8">DA</text>
<text x="183.5" y="90.2">DA[4..0]</text>
<text x="183.5" y="92.4">DB[4..0]</text>
<text x="184.6" y="91.3">Y[4..0]</text>
<text x="171.1" y="96.9">DB</text>
<text x="171.1" y="98">DC</text>
<text x="171.1" y="99.2">DD</text>
<text x="171.1" y="101.4">DE</text>
<text x="174.4" y="100.3">Y</text>
<text x="220.7" y="101.4">DA[7..0]</text>
<text x="40.5" y="107">TEST_BUTTON</text>
<text x="128.2" y="102.5">DA[7..0]</text>
<text x="128.2" y="104.8">DB[7..0]</text>
<text x="129.3" y="103.7">Y[7..0]</text>
<text x="171.1" y="102.5">DF</text>
<text x="171.1" y="103.7">DG</text>
<text x="171.1" y="104.8">DH</text>
<text x="220.7" y="103.7">DB[7..0]</text>
<text x="221.9" y="102.5">Y[7..0]</text>
<text x="43" y="113.8">CLK_BRD</text>
<text x="2.9" y="114.8">C</text>
<text x="282.8" y="114.8">C</text>
<text x="2.9" y="141.5">D</text>
<text x="243.1" y="143.6">Title</text>
<text x="282.8" y="141.5">D</text>
<text x="243.1" y="147">Size</text>
<text x="243.7" y="148.7">A3</text>
<text x="248.7" y="147">Number</text>
<text x="271.3" y="147">Revision</text>
<text x="25.4" y="153.2">1</text>
<text x="72.4" y="153.2">2</text>
<text x="119.4" y="153.2">3</text>
<text x="166.5" y="153.2">4</text>
<text x="213.5" y="153.2">5</text>
<text x="243.1" y="150.3">Date:</text>
<text x="243.1" y="151.5">File:</text>
<text x="248.2" y="150.3">28/05/2014</text>
<text x="248.2" y="151.5">C:\Users\..\TOP_PDUA_SIMPLE.SchDocDrawn By:</text>
<text x="260.5" y="153.2">6</text>
<text x="265.7" y="150.3">Sheet</text>
<text x="268.9" y="150.3">of</text>
</g>
<g font-size="1" fill="#000080">
<text x="92.4" y="85.7">U1</text>
<text x="182.4" y="86.2">U2</text>
<text x="92.4" y="94.7">ADDER</text>
<text x="106" y="91.9">U_banco</text>
<text x="106" y="93">banco.vhdl</text>
<text x="111.6" y="93">VHDLENTITY: banco</text>
<text x="143.2" y="95.2">U_alu</text>
<text x="170" y="91.9">U3</text>
<text x="66.5" y="102">U_mar</text>
<text x="84.5" y="102">U_rom</text>
<text x="106" y="102">U_ctrl</text>
<text x="127.1" y="98.6">U5</text>
<text x="143.2" y="96.4">ALU.vhdl</text>
<text x="182.4" y="98.9">MUX</text>
<text x="194" y="102">U_ram</text>
<text x="198.5" y="102">RAM.vhdl</text>
<text x="219.6" y="97.5">U4</text>
<text x="57.3" y="105.2">U6</text>
<text x="66.5" y="103.1">MAR.vhdl</text>
<text x="84.5" y="103.1">ROM.vhdl</text>
<text x="106" y="103.1">CTRL.vhdl</text>
<text x="143.2" y="106.5">VHDLENTITY: alu</text>
<text x="57.3" y="108.9">INV</text>
<text x="65.3" y="108.7">VHDLENTITY: mar</text>
<text x="84.5" y="112.1">VHDLENTITY: rom</text>
<text x="104.8" y="112.1">VHDLENTITY: ctrl</text>
<text x="127.1" y="110.2">MUX</text>
<text x="170" y="110.4">MUX</text>
<text x="194" y="109.8">VHDLENTITY: ram</text>
<text x="219.6" y="109.1">MUX</text>
</g>
<g font-size="1" fill="#800000">
<text x="84.5" y="91.9">ADD1[4..0]&lt;=1</text>
<text x="100.3" y="94.1">UI[10..8]</text>
<text x="100.3" y="95.2">UI[13..11]</text>
<text x="108.2" y="94.7">SB[2..0]</text>
<text x="108.2" y="95.8">SC[2..0]</text>
<text x="113.4" y="94.7">BUSA[7..0]</text>
<text x="164.5" y="95.8">GND</text>
<text x="178.2" y="91.9">S[4..0]</text>
<text x="108.2" y="99.2">BUSC[7..0] BUSB[7..0]</text>
<text x="108.2" y="100.3">HR</text>
<text x="108.2" y="96.9">RESET</text>
<text x="108.2" y="98">CLK</text>
<text x="136.4" y="99.7">UI[7..5]</text>
<text x="136.4" y="98.6">UI[4..3]</text>
<text x="145.5" y="98">A[7..0]</text>
<text x="145.5" y="99.2">DESP[1..0]</text>
<text x="145.5" y="100.3">SELOP[2..0]</text>
<text x="152.6" y="100.1" transform="rotate(-90 152.6 100.1)">HF</text>
<text x="157.1" y="99.2">N</text>
<text x="157.2" y="101.4">C</text>
<text x="157.3" y="98">Z</text>
<text x="165.7" y="96.9">VCC</text>
<text x="214.3" y="100.8">S[7..0]</text>
<text x="67.6" y="104.8">BUS_C[4..0] BUS_DIR[4..0]</text>
<text x="67.6" y="105.9">CLK</text>
<text x="67.6" y="107">RESET</text>
<text x="82.3" y="107.6">VCC</text>
<text x="86.8" y="104.8">DIR[4..0]INST[15..0]</text>
<text x="108.2" y="104.8">INST[15..0]DATA[7..0]</text>
<text x="108.2" y="105.9">HR</text>
<text x="114.6" y="105.9">UI[15..0]</text>
<text x="121.8" y="105.3">UI[15..0]</text>
<text x="145.5" y="103.7">B[7..0]</text>
<text x="145.5" y="104.8">CLK</text>
<text x="155.1" y="103.7">S[7..0]</text>
<text x="157.3" y="102.5">P</text>
<text x="161.3" y="103.1">S[7..0]</text>
<text x="164.5" y="103.7">GND</text>
<text x="164.5" y="104.8">GND</text>
<text x="189.5" y="104.2">UI14</text>
<text x="189.5" y="106.5">UI15</text>
<text x="190.6" y="103.1">S[2..0]</text>
<text x="196.3" y="107">CS</text>
<text x="196.3" y="105.9">DATA_IN[7..0]</text>
<text x="196.3" y="103.7">DIR[2..0]</text>
<text x="196.3" y="104.8">RW</text>
<text x="203.3" y="103.7">DATA_OUT[7..0]</text>
<text x="214.3" y="107.6">UI15</text>
<text x="82.3" y="113.2">GND</text>
<text x="86.8" y="109.3">CS</text>
<text x="86.8" y="110.4">RD</text>
<text x="108.2" y="110.4">RESET</text>
<text x="115.7" y="109.3">FLAG</text>
<text x="117.1" y="110.4">SD</text>
<text x="164.6" y="108.7">UI[2..0]</text>
<text x="196.3" y="108.2">CLK</text>
</g>
<g font-size=".8">
<text x="182.4" y="96.2">S</text>
<text x="186.4" y="96.2">C</text>
<text x="219.6" y="107.4">S</text>
<text x="127.1" y="108.5">S</text>
<text x="170" y="108.5">S[2..0]</text>
</g>
</svg>
